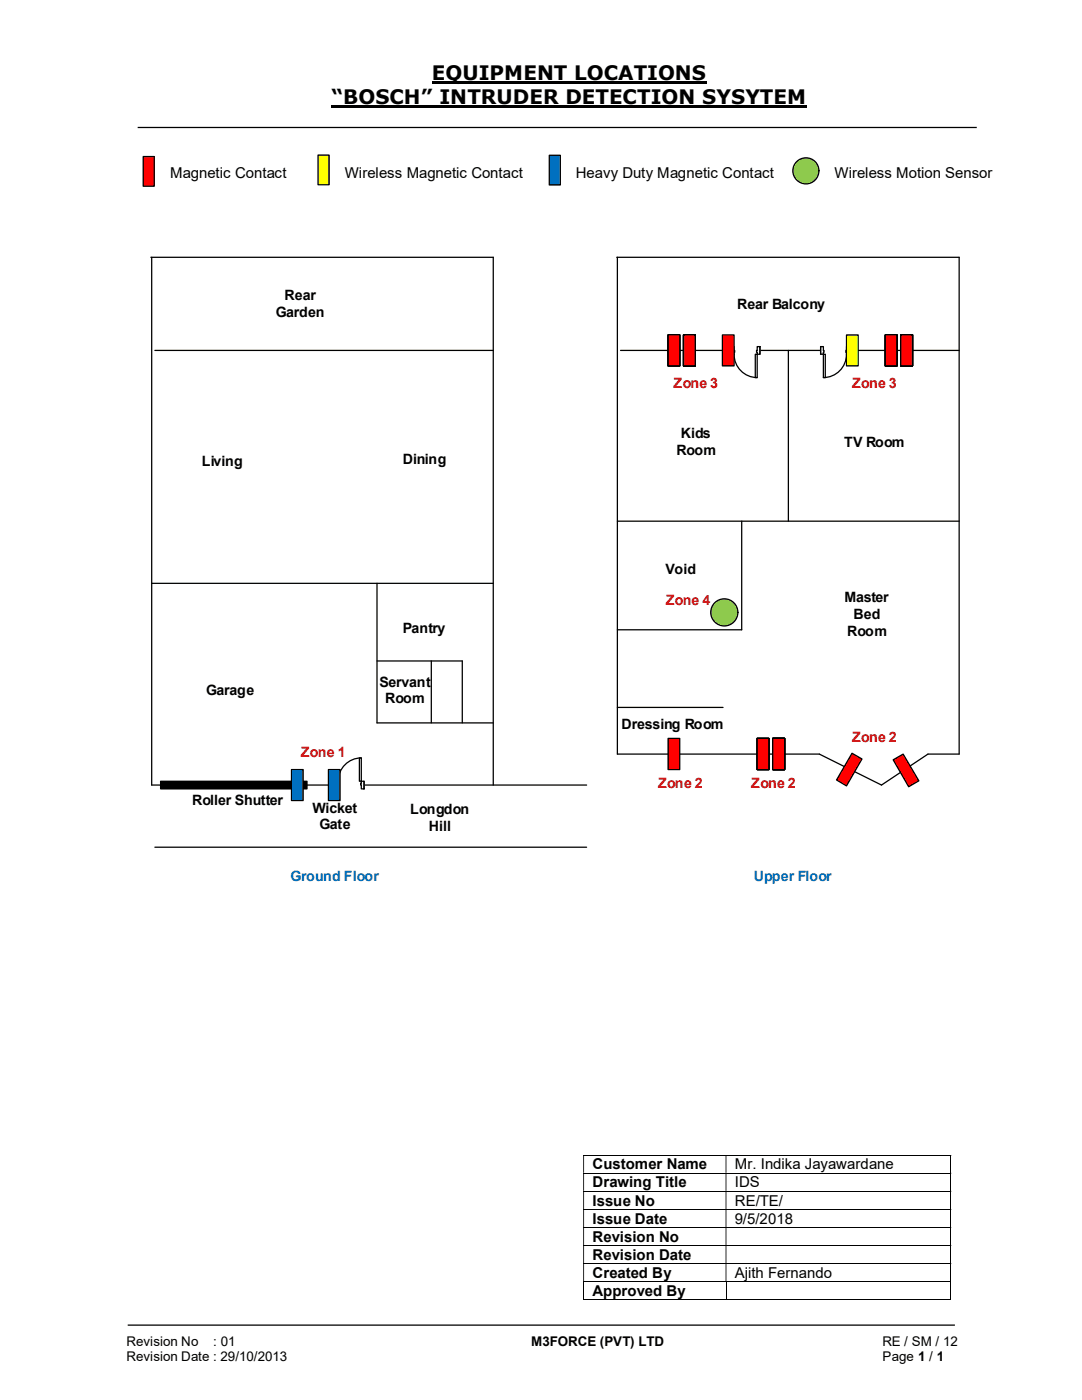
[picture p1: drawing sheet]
<svg xmlns="http://www.w3.org/2000/svg" width="216mm" height="279mm" viewBox="0 0 216 279" stroke-linecap="round" stroke-linejoin="round" font-family="sans-serif">
<path d="M86.2 16.4h54.8M66.2 21.3h94.8" fill="none" stroke="#000" stroke-width=".42"/>
<path d="M27.5 25.4h167.4M25.5 264.5h165" fill="none" stroke="#000" stroke-width=".25"/>
<g fill="none" stroke="#000" stroke-width=".2">
<path d="M116.4 230.6h73.3M116.4 234.1h73.3M116.4 237.7h73.3M189.7 230.7v3.4M189.7 234.2v3.5M189.7 237.8v3.5M116.4 241.4h73.3M116.4 245h73.3M116.4 248.6h73.3M116.4 252.2h73.3M116.4 255.8h73.3M116.4 259.4h28.4"/>
<path d="M116.5 255.9v3.6M144.9 255.9v3.6M144.9 259.4h44.8M189.7 241.5v3.4M189.7 245v3.5M189.7 248.7v3.4M189.7 252.3v3.4M189.7 255.9v3.6"/>
</g>
<g fill="#000">
<path d="M189.7 230.5h.1v.2h-.1zM116.4 230.7h.1v3.4h-.1zM144.8 230.7h.1v3.4h-.1z" fill-rule="evenodd"/>
<path d="M189.7 234.1h.1v.1h-.1zM116.4 234.2h.1v3.5h-.1zM144.8 234.2h.1v3.5h-.1z" fill-rule="evenodd"/>
<path d="M189.7 237.7h.1v.1h-.1zM116.4 237.8h.1v3.5h-.1zM144.8 237.8h.1v3.5h-.1z" fill-rule="evenodd"/>
<path d="M189.7 241.3h.1v.2h-.1zM116.4 241.5h.1v3.4h-.1zM144.8 241.5h.1v3.4h-.1z" fill-rule="evenodd"/>
<path d="M189.7 244.9h.1v.1h-.1zM116.4 245h.1v3.5h-.1zM144.8 245h.1v3.5h-.1z" fill-rule="evenodd"/>
<path d="M189.7 248.5h.1v.2h-.1zM116.4 248.7h.1v3.4h-.1zM144.8 248.7h.1v3.4h-.1z" fill-rule="evenodd"/>
<path d="M189.7 252.1h.1v.2h-.1zM116.4 252.3h.1v3.4h-.1zM144.8 252.3h.1v3.4h-.1z" fill-rule="evenodd"/>
</g>
<path d="M189.7 255.7h.1v.2h-.1zM189.7 259.3h.1v.2h-.1z" fill="#000"/>
<path d="M28.6 31.2h2.2v6h-2.2z" fill="#f00"/>
<g fill="none" stroke="#000" stroke-width=".25">
<path d="M28.6 31.2h2.2v6h-2.2zM30.1 51.4h68.3v105.3M30.3 51.4v105.3h86.8M30.9 69.9h67.5M157.3 69.9v34.1M30.3 116.4h68.1M75.2 116.4v27.9h23.2M75.2 131.9h17v12.4M86.1 131.9v12.4M32 155.9h29.3v1.5h-29.3zM123.2 150.5h40.3l12.4 6.2 9.3-6.2h6.2M123.2 141.2h21.1"/>
<path d="M30.9 169.1h86.2"/>
</g>
<path d="M32 155.9h29.3v1.5h-29.3z" fill-rule="evenodd" fill="#000"/>
<path d="M66.9 155.8h5.7v1.7h-5.7z" fill="#fff"/>
<path d="M66.9 155.8h5.7v1.7h-5.7z" fill="none" stroke="#fff" stroke-width=".25"/>
<path d="M72.1 155.9v1.5h.5v-1.5zM66.9 155.9h.6v1.5h-.6z" fill-rule="evenodd" fill="#fff"/>
<path d="M67.5 156.3v-.4h-.6v1.5h.6v-.7M72.1 156.3v-.4h.5v1.5h-.5v-.7" fill="none" stroke="#000" stroke-width=".25"/>
<path d="M72 156.3v.4h.1v-.4zM67.5 156.3h.1v.4h-.1z" fill-rule="evenodd" fill="#fff"/>
<path d="M66.9 155.9v1.5M67.5 156.3h.1v.4h-.1M72.1 151.3a4.6 4.6 0 0 0-4.6 4.6M72.1 156.3h-.1v.4h.1M72.6 155.9v1.5" fill="none" stroke="#000" stroke-width=".25"/>
<path d="M71.7 151.3h.4v4.6h-.4z" fill-rule="evenodd" fill="#fff"/>
<path d="M71.7 151.3h.4v4.6h-.4z" fill="none" stroke="#000" stroke-width=".25"/>
<path d="M65.5 153.6h2.4v6.2h-2.4z" fill="#0070c0"/>
<path d="M65.5 153.6h2.4v6.2h-2.4z" fill="none" stroke="#000" stroke-width=".25"/>
<path d="M58.2 153.6h2.3v6.2h-2.3z" fill="#0070c0"/>
<path d="M123.1 51.4h68.3v99.1M123.2 51.4v99.1M123.8 69.9h67.6M123.2 104h68.2M148 104v21.7h-24.8M58.2 153.6h2.3v6.2h-2.3z" fill="none" stroke="#000" stroke-width=".25"/>
<path d="M136.4 66.8h2.3v6.2h-2.3z" fill="#f00"/>
<path d="M136.4 66.8h2.3v6.2h-2.3z" fill="none" stroke="#000" stroke-width=".25"/>
<path d="M133.3 66.8h2.3v6.2h-2.3z" fill="#f00"/>
<path d="M133.3 66.8h2.3v6.2h-2.3z" fill="none" stroke="#000" stroke-width=".25"/>
<path d="M136.4 66.8h2.3v6.2h-2.3z" fill="#f00"/>
<path d="M136.4 66.8h2.3v6.2h-2.3z" fill="none" stroke="#000" stroke-width=".25"/>
<path d="M133.3 66.8h2.3v6.2h-2.3z" fill="#f00"/>
<path d="M133.3 66.8h2.3v6.2h-2.3z" fill="none" stroke="#000" stroke-width=".25"/>
<path d="M136.4 66.8h2.3v6.2h-2.3z" fill="#f00"/>
<path d="M136.4 66.8h2.3v6.2h-2.3z" fill="none" stroke="#000" stroke-width=".25"/>
<path d="M133.3 66.8h2.3v6.2h-2.3z" fill="#f00"/>
<path d="M133.3 66.8h2.3v6.2h-2.3z" fill="none" stroke="#000" stroke-width=".25"/>
<path d="M136.4 66.8h2.3v6.2h-2.3z" fill="#f00"/>
<path d="M136.4 66.8h2.3v6.2h-2.3z" fill="none" stroke="#000" stroke-width=".25"/>
<path d="M133.3 66.8h2.3v6.2h-2.3z" fill="#f00"/>
<path d="M133.3 66.8h2.3v6.2h-2.3z" fill="none" stroke="#000" stroke-width=".25"/>
<path d="M136.4 66.8h2.3v6.2h-2.3z" fill="#f00"/>
<path d="M136.4 66.8h2.3v6.2h-2.3z" fill="none" stroke="#000" stroke-width=".25"/>
<path d="M136.4 66.8h2.3v6.2h-2.3z" fill="#f00"/>
<path d="M136.4 66.8h2.3v6.2h-2.3z" fill="none" stroke="#000" stroke-width=".25"/>
<path d="M136.4 66.8h2.3v6.2h-2.3z" fill="#f00"/>
<path d="M136.4 66.8h2.3v6.2h-2.3z" fill="none" stroke="#000" stroke-width=".25"/>
<path d="M136.4 66.8h2.3v6.2h-2.3z" fill="#f00"/>
<path d="M136.4 66.8h2.3v6.2h-2.3z" fill="none" stroke="#000" stroke-width=".25"/>
<path d="M136.4 66.8h2.3v6.2h-2.3z" fill="#f00"/>
<path d="M136.4 66.8h2.3v6.2h-2.3z" fill="none" stroke="#000" stroke-width=".25"/>
<path d="M179.7 66.8h2.4v6.2h-2.4z" fill="#f00"/>
<path d="M179.7 66.8h2.4v6.2h-2.4z" fill="none" stroke="#000" stroke-width=".25"/>
<path d="M176.7 66.8h2.3v6.2h-2.3z" fill="#f00"/>
<path d="M176.7 66.8h2.3v6.2h-2.3z" fill="none" stroke="#000" stroke-width=".25"/>
<path d="M179.7 66.8h2.4v6.2h-2.4z" fill="#f00"/>
<path d="M179.7 66.8h2.4v6.2h-2.4z" fill="none" stroke="#000" stroke-width=".25"/>
<path d="M176.7 66.8h2.3v6.2h-2.3z" fill="#f00"/>
<path d="M176.7 66.8h2.3v6.2h-2.3z" fill="none" stroke="#000" stroke-width=".25"/>
<path d="M179.7 66.8h2.4v6.2h-2.4z" fill="#f00"/>
<path d="M179.7 66.8h2.4v6.2h-2.4z" fill="none" stroke="#000" stroke-width=".25"/>
<path d="M176.7 66.8h2.3v6.2h-2.3z" fill="#f00"/>
<path d="M176.7 66.8h2.3v6.2h-2.3z" fill="none" stroke="#000" stroke-width=".25"/>
<path d="M179.7 66.8h2.4v6.2h-2.4z" fill="#f00"/>
<path d="M179.7 66.8h2.4v6.2h-2.4z" fill="none" stroke="#000" stroke-width=".25"/>
<path d="M176.7 66.8h2.3v6.2h-2.3z" fill="#f00"/>
<path d="M176.7 66.8h2.3v6.2h-2.3z" fill="none" stroke="#000" stroke-width=".25"/>
<path d="M179.7 66.8h2.4v6.2h-2.4z" fill="#f00"/>
<path d="M179.7 66.8h2.4v6.2h-2.4z" fill="none" stroke="#000" stroke-width=".25"/>
<path d="M176.7 66.8h2.3v6.2h-2.3z" fill="#f00"/>
<path d="M176.7 66.8h2.3v6.2h-2.3z" fill="none" stroke="#000" stroke-width=".25"/>
<path d="M179.7 66.8h2.4v6.2h-2.4z" fill="#f00"/>
<path d="M179.7 66.8h2.4v6.2h-2.4z" fill="none" stroke="#000" stroke-width=".25"/>
<path d="M176.7 66.8h2.3v6.2h-2.3z" fill="#f00"/>
<path d="M176.7 66.8h2.3v6.2h-2.3z" fill="none" stroke="#000" stroke-width=".25"/>
<path d="M179.7 66.8h2.4v6.2h-2.4z" fill="#f00"/>
<path d="M179.7 66.8h2.4v6.2h-2.4z" fill="none" stroke="#000" stroke-width=".25"/>
<path d="M179.7 66.8h2.4v6.2h-2.4z" fill="#f00"/>
<path d="M179.7 66.8h2.4v6.2h-2.4z" fill="none" stroke="#000" stroke-width=".25"/>
<path d="M179.7 66.8h2.4v6.2h-2.4z" fill="#f00"/>
<path d="M179.7 66.8h2.4v6.2h-2.4z" fill="none" stroke="#000" stroke-width=".25"/>
<path d="M154.2 147.4h2.3v6.2h-2.3z" fill="#f00"/>
<path d="M154.2 147.4h2.3v6.2h-2.3z" fill="none" stroke="#000" stroke-width=".25"/>
<path d="M151.1 147.4h2.3v6.2h-2.3z" fill="#f00"/>
<path d="M151.1 147.4h2.3v6.2h-2.3z" fill="none" stroke="#000" stroke-width=".25"/>
<path d="M154.2 147.4h2.3v6.2h-2.3z" fill="#f00"/>
<path d="M154.2 147.4h2.3v6.2h-2.3z" fill="none" stroke="#000" stroke-width=".25"/>
<path d="M151.1 147.4h2.3v6.2h-2.3z" fill="#f00"/>
<path d="M151.1 147.4h2.3v6.2h-2.3z" fill="none" stroke="#000" stroke-width=".25"/>
<path d="M154.2 147.4h2.3v6.2h-2.3z" fill="#f00"/>
<path d="M154.2 147.4h2.3v6.2h-2.3z" fill="none" stroke="#000" stroke-width=".25"/>
<path d="M151.1 147.4h2.3v6.2h-2.3z" fill="#f00"/>
<path d="M151.1 147.4h2.3v6.2h-2.3z" fill="none" stroke="#000" stroke-width=".25"/>
<path d="M154.2 147.4h2.3v6.2h-2.3z" fill="#f00"/>
<path d="M154.2 147.4h2.3v6.2h-2.3z" fill="none" stroke="#000" stroke-width=".25"/>
<path d="M151.1 147.4h2.3v6.2h-2.3z" fill="#f00"/>
<path d="M151.1 147.4h2.3v6.2h-2.3z" fill="none" stroke="#000" stroke-width=".25"/>
<path d="M154.2 147.4h2.3v6.2h-2.3z" fill="#f00"/>
<path d="M154.2 147.4h2.3v6.2h-2.3z" fill="none" stroke="#000" stroke-width=".25"/>
<path d="M151.1 147.4h2.3v6.2h-2.3z" fill="#f00"/>
<path d="M151.1 147.4h2.3v6.2h-2.3z" fill="none" stroke="#000" stroke-width=".25"/>
<path d="M154.2 147.4h2.3v6.2h-2.3z" fill="#f00"/>
<path d="M154.2 147.4h2.3v6.2h-2.3z" fill="none" stroke="#000" stroke-width=".25"/>
<path d="M133.3 147.4h2.3v6.2h-2.3z" fill="#f00"/>
<path d="M133.3 147.4h2.3v6.2h-2.3z" fill="none" stroke="#000" stroke-width=".25"/>
<path d="M154.2 147.4h2.3v6.2h-2.3z" fill="#f00"/>
<path d="M154.2 147.4h2.3v6.2h-2.3z" fill="none" stroke="#000" stroke-width=".25"/>
<path d="M154.2 147.4h2.3v6.2h-2.3z" fill="#f00"/>
<path d="M154.2 147.4h2.3v6.2h-2.3z" fill="none" stroke="#000" stroke-width=".25"/>
<path d="M154.2 147.4h2.3v6.2h-2.3z" fill="#f00"/>
<path d="M154.2 147.4h2.3v6.2h-2.3z" fill="none" stroke="#000" stroke-width=".25"/>
<path d="M170 150.3l2 1.2-3.1 5.3-2-1.1z" fill-rule="evenodd" fill="#f00"/>
<path d="M170 150.3l2 1.2-3.1 5.3-2-1.1z" fill="none" stroke="#000" stroke-width=".25"/>
<path d="M178.2 151.6l2-1.1 3.1 5.3-2 1.2z" fill-rule="evenodd" fill="#f00"/>
<path d="M178.2 151.6l2-1.1 3.1 5.3-2 1.2z" fill="none" stroke="#000" stroke-width=".25"/>
<path d="M146 69.1h5.6v1.6h-5.6z" fill="#fff"/>
<path d="M146 69.1h5.6v1.6h-5.6z" fill="none" stroke="#fff" stroke-width=".25"/>
<path d="M151.1 69.2h.5v1.5h-.5zM146 69.2v1.5h.5v-1.5z" fill-rule="evenodd" fill="#fff"/>
<path d="M146.5 69.9v-.7h-.5v1.5h.5v-.4M151.1 69.9v-.7h.5v1.5h-.5v-.4" fill="none" stroke="#000" stroke-width=".25"/>
<path d="M151 69.9h.1v.4h-.1zM146.5 69.9v.4h.1v-.4z" fill-rule="evenodd" fill="#fff"/>
<path d="M146 69.2v1.5M146.5 69.9h.1v.4h-.1M146.5 70.7a4.6 4.6 0 0 0 4.6 4.7M151.1 69.9h-.1v.4h.1M151.6 69.2v1.5" fill="none" stroke="#000" stroke-width=".25"/>
<path d="M150.7 70.7h.4v4.7h-.4z" fill-rule="evenodd" fill="#fff"/>
<path d="M150.7 70.7h.4v4.7h-.4z" fill="none" stroke="#000" stroke-width=".25"/>
<path d="M163.7 69.1h5.7v1.6h-5.7z" fill="#fff"/>
<path d="M163.7 69.1h5.7v1.6h-5.7z" fill="none" stroke="#fff" stroke-width=".25"/>
<path d="M163.7 69.2v1.5h.6v-1.5zM168.9 69.2h.5v1.5h-.5z" fill-rule="evenodd" fill="#fff"/>
<path d="M164.3 69.9v-.7h-.6v1.5h.6v-.4M168.9 69.9v-.7h.5v1.5h-.5v-.4" fill="none" stroke="#000" stroke-width=".25"/>
<path d="M164.3 69.9v.4h.1v-.4zM168.8 69.9h.1v.4h-.1z" fill-rule="evenodd" fill="#fff"/>
<path d="M163.7 69.2v1.5M164.3 69.9h.1v.4h-.1M168.9 70.7a4.6 4.6 0 0 1-4.6 4.7M168.9 69.9h-.1v.4h.1M169.4 69.2v1.5" fill="none" stroke="#000" stroke-width=".25"/>
<path d="M164.3 70.7h.4v4.7h-.4z" fill-rule="evenodd" fill="#fff"/>
<path d="M164.3 70.7h.4v4.7h-.4z" fill="none" stroke="#000" stroke-width=".25"/>
<path d="M168.9 66.8h2.3v6.2h-2.3z" fill="#ff0"/>
<path d="M168.9 66.8h2.3v6.2h-2.3z" fill="none" stroke="#000" stroke-width=".25"/>
<path d="M144.1 66.8h2.4v6.2h-2.4z" fill="#f00"/>
<path d="M144.1 66.8h2.4v6.2h-2.4z" fill="none" stroke="#000" stroke-width=".25"/>
<circle cx="144.5" cy="122.2" r="2.71" fill="#92d050"/>
<circle cx="144.5" cy="122.2" r="2.71" fill="none" stroke="#000" stroke-width=".25"/>
<path d="M109.6 31h2.2v5.9h-2.2z" fill="#0070c0"/>
<path d="M109.6 31h2.2v5.9h-2.2z" fill="none" stroke="#000" stroke-width=".25"/>
<path d="M63.5 30.9h2.2v6h-2.2z" fill="#ff0"/>
<path d="M63.5 30.9h2.2v6h-2.2z" fill="none" stroke="#000" stroke-width=".25"/>
<circle cx="160.8" cy="34.1" r="2.6" fill="#92d050"/>
<circle cx="160.8" cy="34.1" r="2.6" fill="none" stroke="#000" stroke-width=".25"/>
<g font-size="4">
<text x="86.2" y="16">EQUIPMENT LOCATIONS</text>
<text x="66.2" y="20.8">“BOSCH” INTRUDER DETECTION SYSYTEM</text>
</g>
<g font-size="3">
<text x="34" y="35.5">Magnetic Contact</text>
<text x="68.8" y="35.5">Wireless Magnetic Contact</text>
<text x="114.9" y="35.5">Heavy Duty Magnetic Contact</text>
<text x="166.5" y="35.5">Wireless Motion Sensor</text>
<text x="118.2" y="233.4">Customer Name</text>
<text x="146.6" y="233.4">Mr. Indika Jayawardane</text>
<text x="118.2" y="237">Drawing Title</text>
<text x="146.6" y="237">IDS</text>
<text x="118.2" y="240.6">Issue No</text>
<text x="118.2" y="244.2">Issue Date</text>
<text x="146.6" y="240.6">RE/TE/</text>
<text x="146.6" y="244.2">9/5/2018</text>
<text x="118.2" y="247.8">Revision No</text>
<text x="118.2" y="251.4">Revision Date</text>
<text x="118.2" y="255">Created By</text>
<text x="146.6" y="255">Ajith Fernando</text>
<text x="118.2" y="258.7">Approved By</text>
</g>
<g font-size="2.8">
<text x="56.8" y="59.9">Rear</text>
<text x="55" y="63.2">Garden</text>
<text x="147.1" y="61.6">Rear Balcony</text>
<text x="135.8" y="87.5">Kids</text>
<text x="168.4" y="89.2">TV Room</text>
<text x="40.3" y="92.9">Living</text>
<text x="80.3" y="92.6">Dining</text>
<text x="135" y="90.8">Room</text>
<text x="132.8" y="114.6">Void</text>
<text x="168.5" y="120.2">Master</text>
<text x="170.3" y="123.5">Bed</text>
<text x="80.3" y="126.3">Pantry</text>
<text x="169" y="126.9">Room</text>
<text x="75.7" y="137">Servant</text>
<text x="41.1" y="138.7">Garage</text>
<text x="76.8" y="140.3">Room</text>
<text x="124" y="145.6">Dressing Room</text>
<text x="38.4" y="160.7">Roller Shutter</text>
<text x="62.4" y="162.2">Wicket</text>
<text x="63.8" y="165.5">Gate</text>
<text x="81.8" y="162.5">Longdon</text>
<text x="85.6" y="165.8">Hill</text>
</g>
<g font-size="2.8" fill="#c00000">
<text x="134.4" y="77.4">Zone 3</text>
<text x="170.1" y="77.4">Zone 3</text>
<text x="132.8" y="120.8">Zone 4</text>
<text x="170.1" y="148">Zone 2</text>
<text x="60" y="151.1">Zone 1</text>
<text x="131.3" y="157.3">Zone 2</text>
<text x="149.9" y="157.3">Zone 2</text>
</g>
<g font-size="2.8" fill="#0070c0">
<text x="58" y="175.9">Ground Floor</text>
<text x="150.4" y="175.9">Upper Floor</text>
</g>
<g font-size="2.7">
<text x="25.2" y="268.7">Revision No</text>
<text x="42.6" y="268.7">: 01</text>
<text x="106" y="268.7">M3FORCE (PVT) LTD</text>
<text x="176.1" y="268.7">RE / SM / 12</text>
<text x="25.2" y="271.7">Revision Date : 29/10/2013</text>
<text x="176.1" y="271.7">Page 1 / 1</text>
</g>
</svg>
